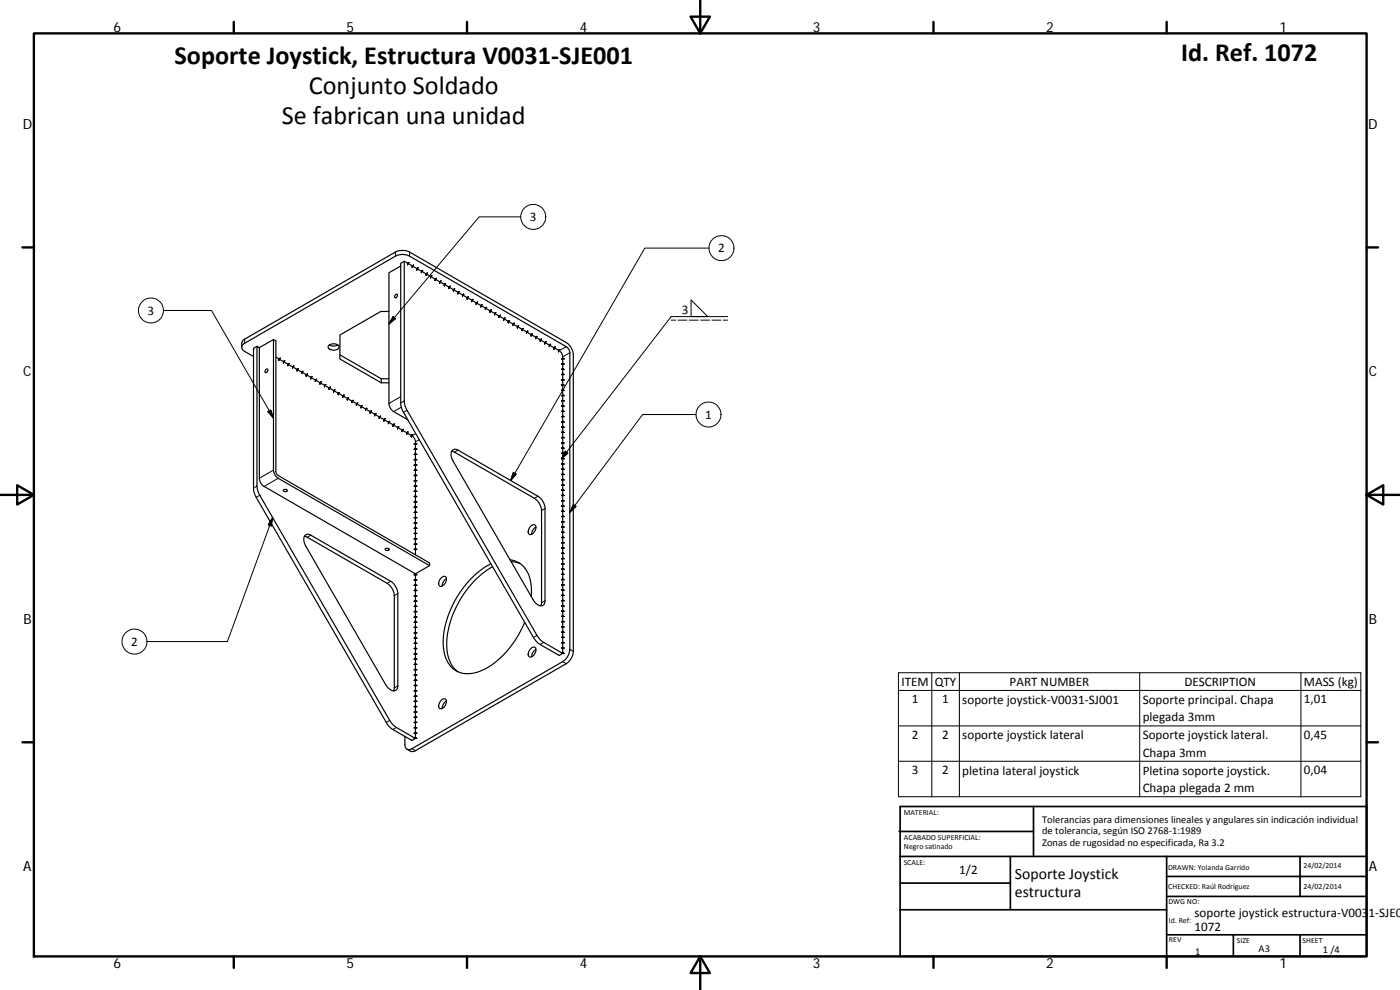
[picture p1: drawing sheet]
<svg xmlns="http://www.w3.org/2000/svg" width="420mm" height="297mm" viewBox="0 0 420 297" stroke-linecap="round" stroke-linejoin="round" font-family="sans-serif">
<g fill="none" stroke="#000" stroke-width=".36">
<path d="M120.3 79.8l-3.6 2.1v39.2a3.1 3.1 0 0 0 1.4 2.4l4.3 2.5M121.3 78.4l46.5 26.8a2.4 2.4 0 0 1 1.1 1.9v88.9l-6.1-3.4-1.6-2-39.6-68.7-.3-1.6zM121.3 78.4l-1 .6v41.9l.4 2 39.4 68.4 1.3 1.6 6.4 3.8 1.1-.7M116.7 93.5h-2.4l-12.3 7v7.2l12.4 7.2M118.7 88.4l.3-.2a.56 .56 0 0 1 .2 .8 .56 .56 0 0 1-.8 .2zM72.5 104.2l.1-1.4 .6-.9 45.5-26.3a4.7 4.7 0 0 1 4.2 0l47 27.2a4.7 4.7 0 0 1 2.2 3.6v89.1a4.7 4.7 0 0 1-2.2 3.6l-45.5 26.3-1 .1-1.3-.7M76.1 107l-2.7-1.6a1.29 1.29 0 0 1-.9-1.2 1.29 1.29 0 0 1 .9-1.2l45.6-26.3a4.8 4.8 0 0 1 3.9 .2l47 27.1a2.32 2.32 0 0 1 1.1 1.8v89a4.9 4.9 0 0 1-2.1 3.7l-45.3 26.1a1.29 1.29 0 0 1-1.5 .2 1.29 1.29 0 0 1-.6-1.4v-2.5M77.1 103.9l-1 .6v42.3l.4 1.6 39.6 68.7 1.5 1.6 6 3.5 1.1-.6M77.8 104.3v39.2a2.94 2.94 0 0 0 1.5 2.4l45.4 26.3M77.8 104.3l-.7-.4v41.9l.5 2 39.4 68.4 1.6 1.9 6.1 3.5v-49.4M79.8 110.8a.36 .36 0 0 1 .6 0 .36 .36 0 0 1-.1 .6l-.1 .1a.37 .37 0 0 1-.5 .3 .37 .37 0 0 1-.1-.6zM82.1 101.9l.7 .4v39.2l.3 .8 .4 .4 45.4 26.2v.8l-45.4-26.2a3.1 3.1 0 0 1-1.4-2.5z"/>
<path d="M82.1 101.9l-4.3 2.4M82.8 107.2l40.8 23.5a2.52 2.52 0 0 1 1.1 1.9v33.9M98.7 103.6a1.93 1.93 0 0 1 3.1 .6 1.98 1.98 0 0 1-3.3-.1zM98.8 103.5a2.7 2.7 0 0 0 2.6 0M102 106.5l12.4 7.1M114.4 113.6h2.3M114.4 113.6v1.3M114.4 114.9h2.3M135.5 135.4l.9 .3 24 13.8a4.8 4.8 0 0 1 2.1 3.7v27.7l-.2 .9M135.7 135.1l.7-.3 1.1 .3 23.9 13.8a4.7 4.7 0 0 1 2.2 3.7v27.7a1.33 1.33 0 0 1-.8 1.4 1.33 1.33 0 0 1-1.5-.3l-1.3-1.5-24-41.5a2.99 2.99 0 0 1-.3-3.3zM85.1 147a.6 .6 0 0 1 .6-.2 .6 .6 0 0 1 .5 .5 .59 .59 0 0 1-.7 .3 .59 .59 0 0 1-.4-.6zM159.2 157.9a.92 .92 0 0 1 1.4-.4 .92 .92 0 0 1 .1 1.4 1.53 1.53 0 0 1-2 1.3 1.87 1.87 0 0 1 .5-2.3z"/>
<path d="M160.9 158.1a2.47 2.47 0 0 0-1.3 2.2M91.3 160.9l.9 .3 24 13.8a4.8 4.8 0 0 1 2.1 3.7v27.7l-.2 .9M91.7 160.5l.7-.2 .9 .3 24 13.8a4.9 4.9 0 0 1 2.1 3.7v27.7a1.41 1.41 0 0 1-1 1.5 1.41 1.41 0 0 1-1.6-.6l-1.1-1.3-23.9-41.5a2.81 2.81 0 0 1-.1-3.4zM115.7 164.7a.6 .6 0 0 1 .6-.3 .6 .6 0 0 1 .4 .6 .59 .59 0 0 1-.6 .2 .59 .59 0 0 1-.4-.5zM128.9 169.7l-4.2 2.5M132.3 173.5a.92 .92 0 0 1 1.4-.5 .92 .92 0 0 1 .1 1.4 1.5 1.5 0 0 1-2 1.3 1.89 1.89 0 0 1 .5-2.2zM134 173.6l-.9 1-.4 1.2M147.3 169.2a28.5 28.5 0 0 0-14.2 24.9 7.8 7.8 0 0 0 6 8 14.7 14.7 0 0 0 11.5-5.1 30.6 30.6 0 0 0 6.9-10.3M147.8 170.1a28.8 28.8 0 0 0-13.7 24.1 9.3 9.3 0 0 0 3.3 7.3M153.1 168a7.6 7.6 0 0 1 6.3 7.6l.1 3.4M153.4 168.5l2.8 .6M159.2 194.7a.92 .92 0 0 1 1.3-.4 .92 .92 0 0 1 .2 1.4 1.5 1.5 0 0 1-2 1.2 1.81 1.81 0 0 1 .5-2.2z"/>
<path d="M160.9 194.9l-.3 .1a2.49 2.49 0 0 0-1 2M132.3 210.2a.92 .92 0 0 1 1.4-.5 .92 .92 0 0 1 .1 1.5 1.56 1.56 0 0 1-2 1.3 1.92 1.92 0 0 1 .5-2.3zM134 210.4l-.9 .9-.4 1.3"/>
</g>
<g fill="none" stroke="#000" stroke-width=".3">
<path d="M118.7 75.6v1.3M122.7 78.8l-.3 .6M122.9 75.6v1.3M124.1 79.5l-.4 .7M156.3 65.1h-12.5l-27.1 32.1M212.8 74.4h-19.3l-40.2 69.8M49.1 93.2a3.8 3.8 0 0 1-5.6 3.2 3.8 3.8 0 0 1-.3-6.4 3.8 3.8 0 0 1 5.8 2.7l.1 .5h14.4l18.6 32.3M118 95l.7 .6-2 1.6zM125.5 80.3l-.4 .7M126.9 81.1l-.4 .7M128.2 81.9l-.2 .2-.1 .5M129.6 82.7l-.3 .2-.1 .5"/>
<path d="M131 83.5l-.4 .7M132.3 84.3l-.3 .7M133.7 85.1l-.4 .7M135.1 85.9l-.4 .7M136.5 86.7l-.3 .2-.1 .5M137.8 87.5l-.2 .2-.2 .5M139.2 88.3l-.4 .3v.3M140.6 89l-.4 .7M142 89.8l-.4 .7M143 90.8l.3-.2-.3 .2-.1 .5zM144.7 91.4l-.3 .2-.1 .5M146.1 92.2l-.3 .2-.1 .5"/>
<path d="M147.4 93l-.3 .7M148.8 93.8l-.4 .7M150.2 94.6l-.3 .2-.1 .5M151.5 95.4l-.2 .2-.1 .5M152.9 96.2l-.3 .3-.1 .4M154.3 97l-.4 .3v.4M155.7 97.8l-.4 .6M157 98.6l-.3 .1v.5M158.4 99.3l-.4 .7M201.4 96.1h1.4M203.4 96.1h2.8M206.9 96.1h2.7"/>
<path d="M207.4 90l5 5h-5zM210.3 96.1h2.7M213.7 96.1h2.7M217 96.1h1.4M218.4 95h-17l-32.9 42.7h.8M73.4 101.8v1.2M84.1 107.5l-.4 .3v.3M85.5 108.2l-.4 .4v.3M86.8 109l-.4 .7M88.2 109.8l-.4 .4v.3M89.4 110.7l.1-.1-.3 .7zM90.9 111.4l-.4 .7"/>
<path d="M92.3 112.2l-.3 .2-.1 .5M93.7 113l-.4 .7M95 113.8l-.4 .7M96.4 114.6l-.4 .7M97.8 115.4l-.4 .7M99.2 116.1l-.3 .3-.1 .4M100.5 117l-.3 .1-.1 .5M101.9 117.8l-.3 .1-.1 .5M103.3 118.5l-.4 .7M104.6 119.3l-.4 .7M120.3 119l-3.6 2.1M159.8 100.1l-.4 .7"/>
<path d="M161.2 100.9l-.3 .2-.2 .5M162.5 101.7l-.4 .7M163.9 102.5l-.4 .7M165.3 103.3l-.4 .7M166.6 104.1l-.4 .7M168 104.9l-.4 .7M168.5 118.7h.8M168.5 117.2h.8M168.5 115.6h.8M168.5 114l.3-.1 .5 .1M168.5 112.4h.8M168.5 110.8h.8"/>
<path d="M168.5 109.3h.8M168.5 107.7h.8M169.9 104l-2.1 1.2M171 105.8l-2.1 1.3M80.4 123.5l.9-.5 .8 2.5zM106 120.1l-.3 .2-.1 .5M107.4 120.9l-.4 .7M108.7 121.7l-.4 .7M110.1 122.5l-.4 .3v.4M111.5 123.3l-.4 .3v.4M112.9 124.1l-.4 .3-.1 .4M114.2 124.9l-.4 .6"/>
<path d="M115.6 125.6l-.4 .7M117 126.4l-.4 .7M118.3 127.2l-.3 .2v.5M119.7 128l-.3 .2-.1 .5M120.4 122.2l-2.3 1.3M121.1 128.8l-.4 .4v.3M121.3 120.3l-1 .6M122.2 123.1l-1.1 .6M122.4 129.6l-.3 .3v.4M123.8 130.4l-.4 .7M124.3 139.6l.3-.2 .5 .2M124.3 138h.8"/>
<path d="M124.3 136.4h.8M124.3 134.8h.8M124.3 133.2h.8M124.8 130.1l-1.2 .6M125.8 131.9l-1.1 .7M137.5 135.1l-1.1 .6M168.5 139.2h.8M168.5 136.1h.8M168.5 134.5h.8M168.5 132.9l.3-.1 .5 .1M168.5 131.4h.8M168.5 129.8h.8"/>
<path d="M168.5 128.2h.8M168.5 126.6h.8M168.5 125h.8M168.5 123.5h.8M168.5 121.9l.3-.2 .5 .2M168.5 120.3h.8M169.6 135.4l.8 .6-1.9 1.7zM208.9 124.4h-16l-21.9 29.3M77.1 145.8l-1 .6M78 148.6l-1.1 .6M81.8 155.3l-13.5 37.2h-24.2a3.8 3.8 0 0 0-5.6-3.2 3.8 3.8 0 0 0-.2 6.4 3.8 3.8 0 0 0 5.8-2.7v-.5M81.8 155.3l-.4 2.5-.9-.3z"/>
<path d="M82.1 141l-4.3 2.5M83.5 143.5l-4.2 2.4M124.3 158.5h.8M124.3 157l.3-.2 .5 .2M124.3 155.4h.8zM124.3 153.8l.3-.2 .5 .2M124.3 152.2h.8M124.3 150.6h.8M124.3 149h.8M124.3 147.5h.8M124.3 145.9h.8M124.3 144.3h.8"/>
<path d="M124.3 142.7l.3-.1 .5 .1M124.3 141.1h.8M154.1 141.8l.8 .5-1.6 1.9zM161.4 148.9l-1 .6M163.6 152.6l-1.1 .6M168.5 159.8l.3-.2 .5 .2M168.5 158.2h.8M168.5 156.6h.8M168.5 155h.8M168.5 153.5h.8M168.5 151.8h.8M168.5 150.3h.8"/>
<path d="M168.5 148.7h.8M168.5 147.1h.8M168.5 145.6h.8M168.5 144l.3-.2 .5 .2M168.5 142.4h.8M168.5 140.8h.8zM172.1 151.4l.8 .6-1.9 1.7zM93.3 160.6l-1.1 .6M117.3 174.4l-1.1 .6M119.4 178.1l-1.1 .6M124.3 178.8h.8M124.3 177.2h.8"/>
<path d="M124.3 175.7h.8M124.3 174.1h.8M124.3 172.5h.8M124.3 164.9h.8M124.3 163.3h.8M124.3 161.7h.8M124.3 160.1h.8M168.5 178.7h.8M168.5 177.1h.8M168.5 175.5h.8M168.5 173.9h.8M168.5 172.4h.8"/>
<path d="M168.5 170.8l.3-.2 .5 .2M168.5 169.2h.8M168.5 167.7h.8M168.5 166.1h.8M168.5 164.5h.8M168.5 162.9h.8M168.5 161.3h.8M124.3 199.4h.8M124.3 197.8h.8M124.3 196.2h.8M124.3 194.6h.8M124.3 193.1h.8"/>
<path d="M124.3 191.5h.8M124.3 189.9h.8M124.3 188.3h.8M124.3 186.7h.8M124.3 185.2l.3-.2 .5 .2M124.3 183.6h.8M124.3 182l.3-.2 .5 .2M124.3 180.4h.8M161.2 190.6l-1.1 .7M163.2 192.7l-1.1 .7M163.6 180.3l-1.1 .6M168.5 196h.8"/>
<path d="M168.5 194.5h.8M168.5 192.9l.3-.2 .5 .2M168.5 191.3h.8M168.5 189.7h.8M168.5 188.2h.8M168.5 186.6h.8M168.5 185h.8M168.5 183.4h.8M168.5 181.9l.3-.2 .5 .2M168.5 180.3h.8M168.9 198.5l1 .6M171 194.8l1.1 .7"/>
<path d="M117 216.2l-1.1 .5M119 218.3l-1.1 .6M119.4 205.8l-1.1 .6M124.3 220h.8M124.3 218.4h.8M124.3 216.8h.8M124.3 215.2h.8M124.3 213.7h.8M124.3 212h.8M124.3 210.5h.8M124.3 208.9l.3-.2 .5 .2M124.3 207.3h.8"/>
<path d="M124.3 205.7l.3-.1 .5 .1M124.3 204.2h.8M124.3 202.6h.8M124.3 201h.8M269.6 201.8h138.8v37.3h-138.8zM269.6 207.2h138.8M269.6 217.8h138.8M279.6 201.8v37.3M287.9 201.8v37.3M342 201.8v37.3M390.4 201.8v37.3M123.6 224.6l1.1 .6"/>
<path d="M124.3 221.6h.8M269.6 228.4h138.8"/>
<circle cx="160" cy="65.1" r="3.7"/>
<circle cx="216.5" cy="74.5" r="3.8"/>
<circle cx="212.6" cy="124.4" r="3.8"/>
</g>
<g fill="none" stroke="#000" stroke-width=".71">
<path d="M10.2 10h399.9v277h-399.9zM70.2 6.6v3.4M140.2 6.6v3.4M207.3 5h5.8l-2.9 5zM210.2 0v10M280.2 6.6v3.4M350.1 6.6v3.4M6.7 74.2h3.5M410.1 74.2h3.5M.2 148.5h10M5.2 145.6l5 2.9-5 2.9zM410.1 148.5l5-2.9v5.8z"/>
<path d="M410.1 148.5h10M6.7 222.7h3.5M410.1 222.7h3.5M70.2 287v3.4M140.2 287v3.4M210.2 287l2.9 5h-5.8zM210.2 287v10M280.2 287v3.4M350.1 287v3.4"/>
</g>
<g fill="none" stroke="#000" stroke-width=".51">
<path d="M269.8 249.5h40.4M270.1 242h140v45h-140zM270.1 257h140M303.2 257v16M310.2 242v15M350.1 257v30M390.2 257v12M270.1 265h33.1M270.1 273h80M350.1 269h60M350.1 263h60M350.1 280.5h60"/>
<path d="M370.2 280.5v6.5M390.2 280.5v6.5"/>
</g>
<path d="M118 95l.7 .6-2 1.6zM80.4 123.5l.9-.5 .8 2.5zM169.6 135.4l.8 .6-1.9 1.7zM81.8 155.3l-.4 2.5-.9-.3zM154.1 141.8l.8 .5-1.6 1.9zM172.1 151.4l.8 .6-1.9 1.7z" fill="#000" stroke="#000" stroke-width=".3"/>
<g font-size="7.9">
<text x="52.4" y="19.1">Soporte Joystick, Estructura V0031‐SJE001</text>
<text x="354.4" y="18.4">Id. Ref. 1072</text>
<text x="92.7" y="28.2">Conjunto Soldado</text>
<text x="84.6" y="37.1">Se fabrican una unidad</text>
</g>
<g font-size="4.7">
<text x="304.6" y="263.9">Soporte Joystick</text>
<text x="304.6" y="269.3">estructura</text>
</g>
<g font-size="4.2">
<text x="34" y="9.6">6</text>
<text x="104" y="9.6">5</text>
<text x="174" y="9.6">4</text>
<text x="244" y="9.6">3</text>
<text x="314" y="9.6">2</text>
<text x="384" y="9.6">1</text>
<text x="6.8" y="38.7">D</text>
<text x="410.6" y="38.7">D</text>
<text x="7" y="112.9">C</text>
<text x="410.8" y="112.9">C</text>
<text x="7" y="187.1">B</text>
<text x="410.8" y="187.1">B</text>
<text x="7" y="261.3">A</text>
<text x="410.8" y="261.3">A</text>
<text x="34" y="290.4">6</text>
<text x="104" y="290.4">5</text>
<text x="174" y="290.4">4</text>
<text x="244" y="290.4">3</text>
<text x="314" y="290.4">2</text>
<text x="384" y="290.4">1</text>
</g>
<g font-size="3.9">
<text x="159" y="66.3">3</text>
<text x="215.5" y="75.7">2</text>
<text x="44.3" y="94.4">3</text>
<text x="204.7" y="94.2">3</text>
<text x="211.6" y="125.6">1</text>
<text x="39.4" y="193.7">2</text>
<text x="270.5" y="205.8">ITEM</text>
<text x="280.5" y="205.8">QTY</text>
<text x="303" y="205.8">PART NUMBER</text>
<text x="355.5" y="205.8">DESCRIPTION</text>
<text x="391.3" y="205.9">MASS (kg)</text>
<text x="273.6" y="211.1">1</text>
<text x="282.8" y="211.1">1</text>
<text x="288.8" y="211.1">soporte joystick‐V0031‐SJ001</text>
<text x="342.9" y="211.1">Soporte principal. Chapa</text>
<text x="391.3" y="211.1">1,01</text>
<text x="273.6" y="221.7">2</text>
<text x="282.8" y="221.7">2</text>
<text x="288.8" y="221.8">soporte joystick lateral</text>
<text x="342.9" y="216.5">plegada 3mm</text>
<text x="342.9" y="221.8">Soporte joystick lateral.</text>
<text x="391.3" y="221.7">0,45</text>
<text x="342.9" y="227.1">Chapa 3mm</text>
<text x="273.6" y="232.3">3</text>
<text x="282.8" y="232.3">2</text>
<text x="288.8" y="232.4">pletina lateral joystick</text>
<text x="342.9" y="232.4">Pletina soporte joystick.</text>
<text x="391.3" y="232.3">0,04</text>
<text x="342.9" y="237.7">Chapa plegada 2 mm</text>
<text x="287.9" y="262.2">1/2</text>
<text x="358.5" y="275.1">soporte joystick estructura‐V0031‐SJE0</text>
<text x="358.5" y="279.4">1072</text>
</g>
<g font-size="3.1">
<text x="312.8" y="246.8">Tolerancias para dimensiones lineales y angulares sin indicación individual</text>
<text x="312.8" y="250.4">de tolerancia, según ISO 2768‐1:1989</text>
<text x="312.8" y="254">Zonas de rugosidad no especificada, Ra 3.2</text>
<text x="358.7" y="286.4">1</text>
<text x="377.7" y="285.6">A3</text>
<text x="397" y="285.8">1 /4</text>
</g>
<g font-size="2.4">
<text x="271.2" y="244.4">MATERIAL:</text>
<text x="271.3" y="251.9">ACABADO SUPERFICIAL:</text>
<text x="271.3" y="254.6">Negro satinado</text>
<text x="271.2" y="259.7">SCALE:</text>
<text x="350.6" y="260.9">DRAWN: Yolanda Garrido</text>
<text x="391.2" y="260.6">24/02/2014</text>
<text x="350.6" y="266.8">CHECKED: Raúl Rodríguez</text>
<text x="391.2" y="266.6">24/02/2014</text>
<text x="350.6" y="271.4">DWG NO:</text>
<text x="350.8" y="276.8">Id. Ref:</text>
<text x="350.8" y="282.8">REV</text>
<text x="371.2" y="282.9">SIZE</text>
<text x="390.9" y="282.9">SHEET</text>
</g>
</svg>
